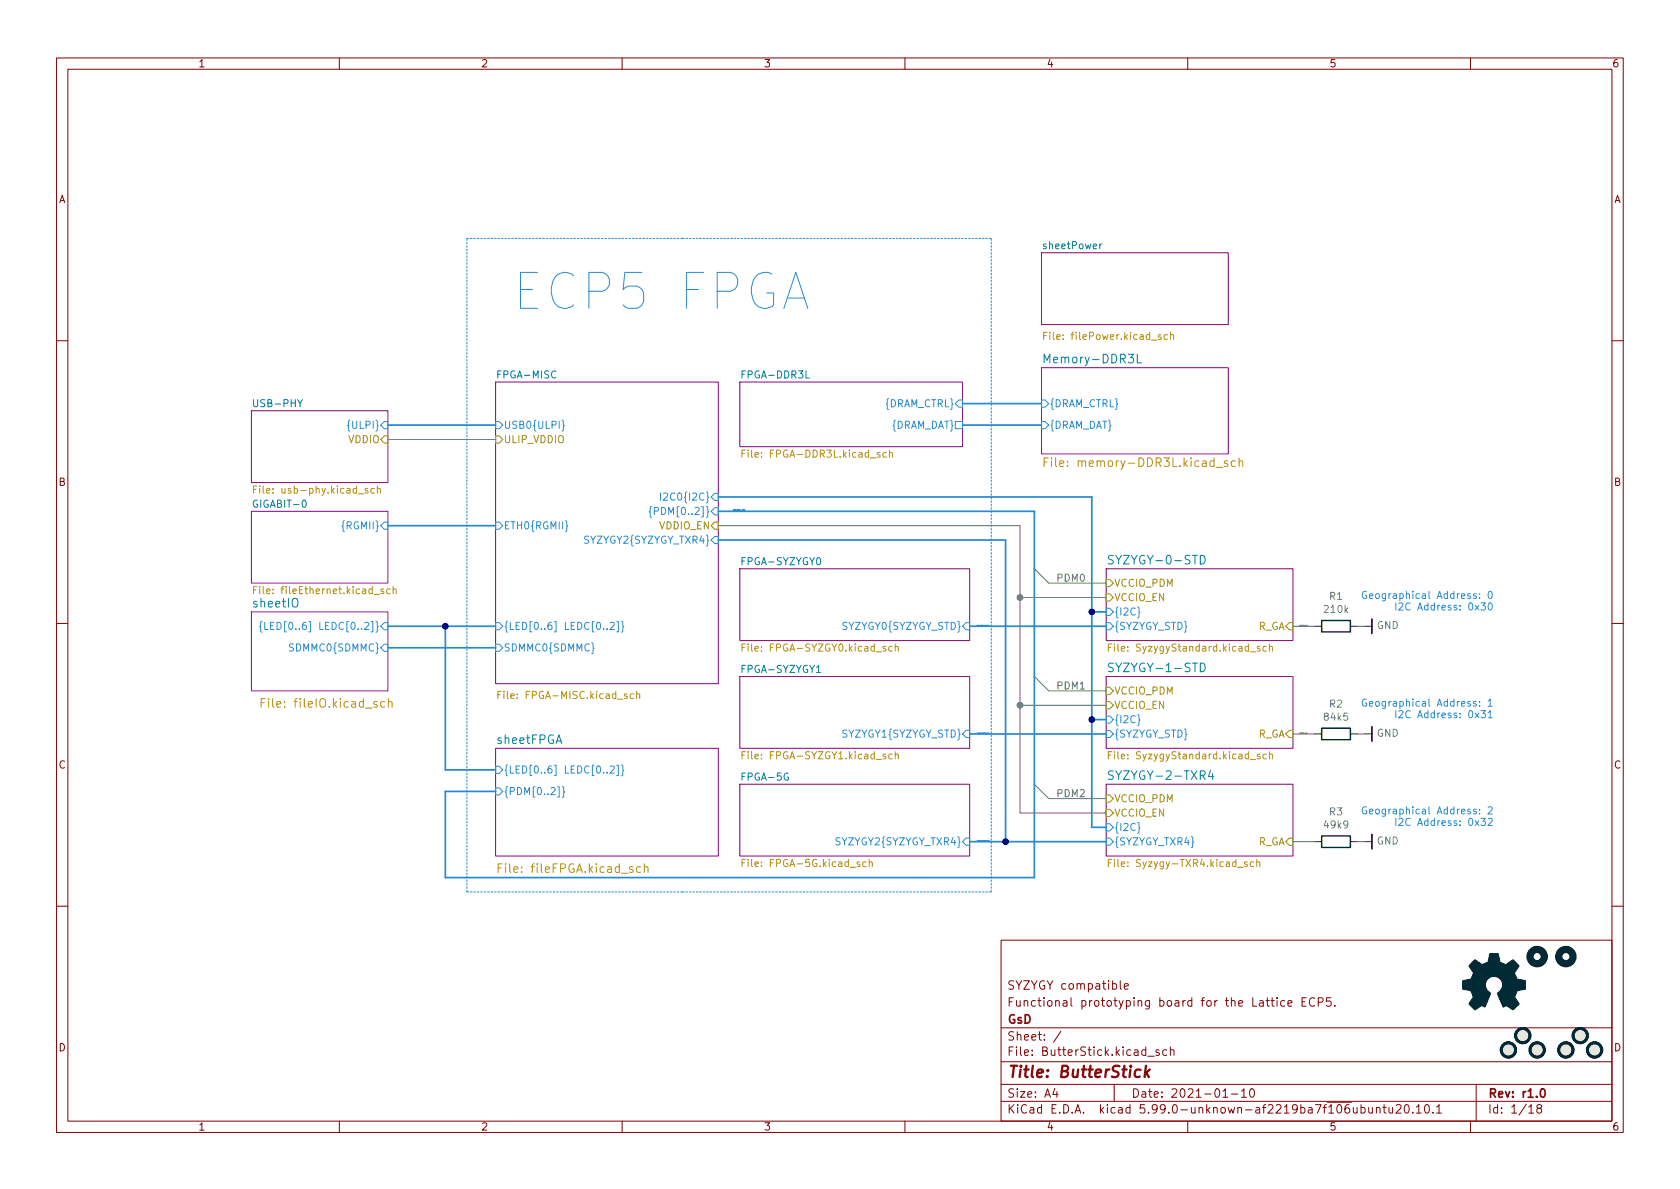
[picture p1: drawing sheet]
<svg xmlns="http://www.w3.org/2000/svg" width="297mm" height="210mm" viewBox="0 0 297 210" stroke-linecap="round" stroke-linejoin="round" font-family="sans-serif">
<g fill="none" stroke="#840000" stroke-width=".18">
<path d="M10 10.2h277v190.1h-277zM12 12.2h273v186.1h-273zM60 10.2v2M110 10.2v2M160 10.2v2M210 10.2v2M260 10.2v2M10 60.2h2M285 60.2h2M10 110.2h2M285 110.2h2M10 160.2h2"/>
<path d="M177 166.3h108v32h-108zM198.1 173.4v1.3l.2 .2M198.8 174.4l.7-.1-.1-.3-.4-.1-.2 .2 .1 .8h.5M224.7 176.9h.6M224.9 176.4v1.3l.4 .2M225.8 176.4v.2M225.8 176.9v1M227.1 177l-.4-.1-.3 .3v.4l.2 .3h.5M227.7 177.4l.7-.1v-.3l-.5-.1-.2 .2 .1 .8h.6M230.2 177.1h.5M230.9 176.4h-.7v1.5h.7M232.4 176.6a.6 .6 0 0 0-.7 0 .6 .6 0 0 0-.2 .7 .56 .56 0 0 0 .3 .6 .56 .56 0 0 0 .6-.1"/>
<path d="M233.1 177.2l.7-.1 .1-.2v-.3l-.3-.2h-.5v1.5M235.3 176.4h-.7l-.1 .7 .2-.1 .5 .1 .2 .2-.1 .5-.2 .1-.6-.1M236 177.8v.1M285 160.2h2M60 198.3v2M110 198.3v2M160 198.3v2M177 194.8h108M177 191.8h108M177 187.8h108M177 181.8h108M186.5 192.5l-.4 1h1"/>
<path d="M186.9 193v1M187.6 182.4l-1.3 1.9M197 191.8v3M202.9 186.8h1.2M204.9 185.7l-.3-.1-.2 .2v.3l.5 .1v.4h-.5M206.3 185.7l-.4-.1-.3 .3v.4l.1 .3h.6M206.9 185.8l.2-.2 .4 .1 .1 .9M206.9 185.1v1.5M210 198.3v2M216.2 194h.9M217.7 193.5h1.2M219.5 193l.4-.5v1.5"/>
<path d="M219.5 194h.9M221.1 192.6l.2-.1a.81 .81 0 0 1 .6 .7 .81 .81 0 0 1-.3 .8h-.2a.81 .81 0 0 1-.5-.6 .81 .81 0 0 1 .2-.8zM242 195.8l.1 1h.3l.2-.1M242.6 195.8v1M243.4 196l.2-.2 .3 .1 .1 .9M243.4 195.8v1M244.5 195.8h.6M244.7 195.3v1.3l.4 .2M245.6 195.8v1h.4l.2-.1M246.2 195.8v1M246.9 195.5l.5-.2 .2 .2 .1 .3-.9 1h.9M248.5 195.4l.1-.1a.81 .81 0 0 1 .6 .7 .81 .81 0 0 1-.3 .8h-.1a.81 .81 0 0 1-.6-.6 .81 .81 0 0 1 .3-.8z"/>
<path d="M249.8 196.7v.1M250.4 195.8l.5-.5v1.5M250.4 196.8h.9M252 195.5l.2-.2a.81 .81 0 0 1 .6 .7 .81 .81 0 0 1-.3 .8h-.1a.81 .81 0 0 1-.4-1.3zM253.4 196.7v.1M254 195.8l.4-.5v1.5M254 196.8h.9M260 198.3v2M261 191.8v6.5M270.3 195.8l.4-.5v1.5M270.3 196.8h.9M272 196l-.3-.3 .1-.2 .2-.2 .4 .1 .2 .2-.1 .2-.6 .2-.2 .3 .1 .4 .2 .1h.3l.3-.3-.1-.4-.2-.1"/>
</g>
<path d="M272.6 192.6l.1-.1a.81 .81 0 0 1 .6 .7 .81 .81 0 0 1-.3 .8h-.2a.82 .82 0 0 1-.5-.6 .82 .82 0 0 1 .3-.8z" fill="none" stroke="#840000" stroke-width=".3"/>
<path d="M201.7 189.2a.66 .66 0 0 0-1 .3l-.1 .6 .2 .3 .1 .1 .6-.1M202.6 188.5l-.2 2M202.7 189.7l.4 .8M203.3 189.1l-.9 .8" fill="none" stroke="#840000" stroke-width=".4"/>
<g fill="#fff" stroke="#fff" stroke-width=".18">
<path d="M184.1 44.7h33.1v12.7h-33.1z"/>
<path d="M87.6 67.6h39.4v53.3h-39.4z"/>
<path d="M87.6 132.3h39.4v19.1h-39.4z"/>
<path d="M195.6 138.7h33v12.7h-33z"/>
<path d="M195.6 119.6h33v12.7h-33z"/>
<path d="M44.4 90.4h24.2v12.7h-24.2z"/>
<path d="M44.4 72.6h24.2v12.7h-24.2z"/>
<path d="M195.6 100.6h33v12.7h-33z"/>
<path d="M184.1 65h33.1v15.3h-33.1z"/>
<path d="M44.4 108.2h24.2v14h-24.2z"/>
<path d="M130.8 138.7h40.6v12.7h-40.6z"/>
<path d="M130.8 100.6h40.6v12.7h-40.6z"/>
<path d="M130.8 119.6h40.6v12.7h-40.6z"/>
<path d="M130.8 67.6h39.4v11.4h-39.4z"/>
</g>
<g fill="none" stroke="#840084" stroke-width=".18">
<path d="M184.1 44.7h33.1v12.7h-33.1zM44.4 72.6h24.2v12.7h-24.2zM87.6 67.6h39.4v53.3h-39.4zM130.8 67.6h39.4v11.4h-39.4zM184.1 65h33.1v15.3h-33.1zM44.4 90.4h24.2v12.7h-24.2zM44.4 108.2h24.2v14h-24.2zM130.8 100.6h40.6v12.7h-40.6zM130.8 119.6h40.6v12.7h-40.6zM195.6 119.6h33v12.7h-33zM195.6 100.6h33v12.7h-33zM87.6 132.3h39.4v19.1h-39.4z"/>
<path d="M130.8 138.7h40.6v12.7h-40.6zM195.6 138.7h33v12.7h-33z"/>
</g>
<path d="M194.8 43.1l-.4 .3M201.1 62.6v1.6h.7M196.8 98.3l-.5-.1-.3 .2v.4l.7 .3 .1 .3-.3 .3h-.5M212.2 98.2a.77 .77 0 0 1 .9 .8 .77 .77 0 0 1-.9 .7zM196.8 117.3h-.5l-.3 .1v.4l.7 .3 .1 .4-.3 .3-.5-.1M212.2 117.3a.77 .77 0 0 1 .9 .7 .77 .77 0 0 1-.9 .8zM196.8 136.4l-.5-.1-.3 .3 .1 .4 .7 .2v.5l-.3 .1h-.5M214 136.2l-.3 1.1h.9M214.4 136.8v1" fill="none" stroke="#008484" stroke-width=".18"/>
<g fill="none" stroke="#b58900" stroke-width=".18">
<path d="M184.5 59.4h.5M185.1 58.8h-.6v1.2M206.4 59.2h-.3l-.3 .2 .1 .6h.5M207 59.3l.1-.1h.4v.8M207 58.8v1.2M131.8 79.6h-.6v1.3M157.3 79.6v1.3M44.8 86.5h.5M45.4 85.9h-.6v1.3M65 86.4h-.3l-.2 .1 .1 .2 .4 .1v.3h-.5M66.2 86.4h-.4l-.2 .2 .1 .5h.5M66.7 86.5l.2-.1h.3l.1 .8"/>
<path d="M66.7 85.9v1.3M131.2 80.2h.4M156.7 80.1l-.4-.1-.2 .2 .1 .6h.5M157.3 80.1l.1-.1 .3 .1 .1 .8M184.6 81.7h.5M185.3 81h-.7v1.5M217 81.6l-.3-.1-.2 .2v.2l.5 .2v.3h-.5M218.4 81.6l-.4-.1-.3 .3v.4l.1 .2h.6M219.1 81.6l.2-.1 .4 .1v.9M219.1 81v1.5M44.8 104.3h.5M45.4 103.7h-.6v1.3"/>
<path d="M67.8 104.2l-.3-.1-.2 .2 .1 .2 .4 .1v.3h-.5M69 104.2l-.4-.1-.2 .3 .1 .5h.5M69.5 104.3l.2-.2 .3 .1 .1 .8M69.5 103.7v1.3M131.2 114.5h.4M131.8 113.9h-.6v1.2M157.7 114.4l-.3-.1-.3 .2 .2 .6h.4M158.3 114.4l.2-.1 .3 .1v.7M158.3 113.9v1.2M196 114.5h.4M196.6 113.9h-.6v1.2M222.8 114.4l-.3-.1-.2 .2v.2l.5 .1v.3h-.5"/>
<path d="M223.9 114.4l-.4-.1-.2 .2 .1 .6h.5M224.4 114.4l.2-.1 .3 .1 .1 .7M224.4 113.9v1.2M46.2 124.3h.5M46.9 123.5h-.7v1.6M68 124.1h-.4l-.3 .2v.5l.1 .2h.6M68.7 124.2l.2-.1h.4v1M68.7 123.5v1.6M88 122.9h.4M88.6 122.3h-.6v1.2M112 122.7h-.3l-.3 .2 .1 .6h.5M112.6 122.8l.1-.1h.3l.1 .8"/>
<path d="M112.6 122.3v1.2M131.2 133.5h.4M131.8 132.9h-.6v1.3M157.7 133.4l-.3-.1-.3 .3 .2 .5h.4M158.3 133.5l.2-.2 .3 .1v.8M158.3 132.9v1.3M196 133.5h.4M196.6 132.9h-.6v1.3M222.8 133.4l-.3-.1-.2 .2v.2l.5 .1v.3h-.5M223.9 133.4l-.4-.1-.2 .3 .1 .5h.5M224.4 133.5l.2-.2 .3 .1 .1 .8M224.4 132.9v1.3"/>
<path d="M88.1 153.5h.5M88.8 152.8h-.7v1.5M113.3 153.3h-.5l-.3 .3v.4l.2 .2h.6M113.9 153.4l.2-.1h.4l.1 1M113.9 152.8v1.5M131.2 152.6h.4M131.8 152h-.6v1.2M153.1 152.5l-.3-.1-.3 .2 .2 .6h.4M153.7 152.5l.2-.1 .3 .1v.7M153.7 152v1.2M196 152.6h.4M196.6 152h-.6v1.2"/>
<path d="M221.7 152.5l-.4-.1-.2 .2 .1 .6h.5M222.2 152.5l.2-.1 .3 .1 .1 .7M222.2 152v1.2"/>
</g>
<g fill="none" stroke="#268bd2" stroke-width=".18">
<path d="M67.9 74.5h.7v1.3h-.7l-.6-.6zM87.6 74.5h.7l.6 .7-.6 .6h-.7zM99.4 74.3l.2 .2v.6l.2 .2-.2 .2v.6l-.2 .1M168.9 74.5h1.3v1.3h-1.3zM169.5 70.7h.7v1.3h-.7l-.6-.6zM184.1 70.7h.7l.6 .7-.6 .6h-.7zM184.1 74.5h.7l.6 .7-.6 .6h-.7zM67.3 93l.6-.7h.7v1.3h-.7zM87.6 92.3h.7l.6 .7-.6 .6h-.7zM100 92.1l.2 .2v.6l.2 .1-.2 .2v.6l-.2 .2M115.2 89.5l-.2 .2v.6l-.2 .2 .2 .2v.6l.2 .2M116.8 87.2v1.3"/>
<path d="M117.3 87.3l.5-.1 .3 .3-.8 1h.8M126.4 87.2h.6v1.3h-.6l-.7-.6zM126.4 89.8h.6v1.3h-.6l-.7-.7zM126.4 94.9h.6v1.2h-.6l-.7-.6zM131.5 90.1v.3M131.6 90.1v.4M46.3 109.9l-.2 .1v.6l-.2 .2 .2 .2v.6l.2 .2M46.8 110v1.3h.6M47.8 110.6h.5M48.4 110h-.6v1.3h.6M67.9 110.1h.7v1.3h-.7l-.6-.7zM67.9 113.9h.7v1.3h-.7l-.6-.7z"/>
<path d="M87.6 110.1h.7l.6 .6-.6 .7h-.7zM87.6 113.9h.7l.6 .6-.6 .7h-.7zM107.3 111.2v.1M107.9 110.2l.5-.2 .2 .4-.8 .9h.8M109 109.9h.3v1.8h-.3M109.9 109.9l.2 .1v.6l.2 .2-.2 .2v.6l-.2 .2M170.8 110.1h.6v1.3h-.6l-.6-.7zM172.8 110.6v.1M172.9 110.6h.2v.1M172.9 110.6v.1M173.1 110.6h.1M173.1 110.6v.1"/>
<path d="M173.3 110.6v.1M173.3 110.6h.1M173.4 110.6v.1M173.5 110.6v.1zM173.6 110.6v.2M173.7 110.6v.1M173.8 110.6h.1M173.8 110.6v.1M173.9 110.6l.1 .1M174 110.6h.1M174 110.6v.1M174.2 110.6v.1"/>
<path d="M174.2 110.6h.1M174.3 110.6v.1M174.3 110.7h.1M174.5 110.6l-.1 .1M174.6 110.6h.1M174.6 110.6v.1M174.7 110.6v.1zM174.8 110.6v.2M195.6 107.6h.6l.6 .6-.6 .6h-.6zM195.6 110.1h.6l.6 .6-.6 .7h-.6zM201.1 107.3l.3 .2v.6l.2 .2-.2 .2v.6l-.3 .2M241.6 104.6a.59 .59 0 0 0-.7 .6 .59 .59 0 0 0 .7 .6v-.5h-.2"/>
<path d="M242.1 105.4l.6-.1v-.3h-.4l-.2 .2 .1 .6h.5M246.8 106.6v1.3M247.3 106.7l.5-.1 .3 .4-.8 .9h.8M263.2 104.7l.2-.1a.68 .68 0 0 1 .5 .6 .68 .68 0 0 1-.5 .6l-.2-.1-.1-.4zM87.6 135.5h.7l.6 .6-.6 .7h-.7zM87.6 139.3h.7l.6 .6-.6 .7h-.7zM98.6 139.1h.3v1.8h-.3M99.4 139.1l.3 .2v.6l.1 .1-.1 .2v.6l-.3 .2M107.3 136.6v.1M107.9 135.6l.5-.2 .2 .4-.8 .9h.8M109 135.3h.3v1.8h-.3M109.9 135.3l.2 .1v.6l.2 .2-.2 .2v.6l-.2 .2"/>
<path d="M170.8 129.2h.6v1.2h-.6l-.6-.6zM172.8 129.6v.2M172.9 129.6h.2v.2M172.9 129.7v.1M173.1 129.6h.1M173.1 129.7v.1M173.3 129.6v.1M173.3 129.6h.1M173.4 129.7v.1M173.5 129.7v.1M173.5 129.8h.1M173.6 129.6v.2"/>
<path d="M173.7 129.6v.2M173.8 129.6h.1M173.8 129.7v.1M173.9 129.6l.1 .2M174 129.6h.1M174 129.7v.1M174.2 129.6v.1M174.2 129.6h.1M174.3 129.7v.1M174.3 129.8h.1M174.5 129.6l-.1 .2M174.6 129.6h.1"/>
<path d="M174.6 129.6v.2M174.7 129.6v.2zM174.8 129.6v.2M195.6 126.6h.6l.6 .6-.6 .7h-.6zM195.6 129.2h.6l.6 .6-.6 .6h-.6zM201.1 126.4l.3 .2v.6l.2 .1-.2 .2v.6l-.3 .2M241.6 123.7a.59 .59 0 0 0-.7 .5 .59 .59 0 0 0 .7 .6v-.5h-.2M242.1 124.5l.6-.2v-.2l-.4-.1-.2 .2 .1 .6h.5M246.8 125.7v1.2M247.3 125.8l.5-.1 .3 .3-.8 .9h.8M263.1 124l.4-.4v1.3M263.1 124.9h.7"/>
<path d="M263.1 126.9h.7M170.8 148.2h.6v1.3h-.6l-.6-.7zM172.8 148.7v.1M172.9 148.7h.2v.1M172.9 148.7v.1M173.1 148.7h.1M173.1 148.7v.1M173.3 148.7v.1M173.3 148.7h.1M173.4 148.7v.1M173.5 148.7v.1M173.6 148.7v.2"/>
<path d="M173.7 148.7v.1M173.8 148.7h.1M173.8 148.7v.1M173.9 148.7l.1 .1M174 148.7h.1M174 148.7v.1M174.2 148.7v.1M174.2 148.7h.1M174.3 148.7v.1M174.3 148.8h.1M174.4 148.7h.1M174.5 148.7v.1"/>
<path d="M174.5 148.7l.1 .1M174.6 148.7l-.1 .1M174.7 148.8v-.1v.1M174.8 148.7h.1M174.9 148.7v.2M195.6 145.7h.6l.6 .6-.6 .6h-.6zM195.6 148.2h.6l.6 .6-.6 .7h-.6zM201.1 145.4l.3 .2v.6l.2 .2-.2 .2v.6l-.3 .2M241.6 142.7a.59 .59 0 0 0-.7 .6 .59 .59 0 0 0 .7 .6v-.5h-.2M242.1 143.5l.6-.1v-.3h-.4l-.2 .2 .1 .6h.5M246.8 144.7v1.3M247.3 144.8l.5-.1 .3 .4-.8 .9h.8"/>
<path d="M263.1 142.8l.5-.1 .2 .3-.7 .9h.7"/>
</g>
<path d="M67.3 77.7l.6-.6h.7v1.3h-.7zM87.6 77.1h.7l.6 .6-.6 .7h-.7zM126.4 92.3h.6v1.3h-.6l-.7-.6zM195.6 102.5h.6l.6 .6-.6 .7h-.6zM195.6 105h.6l.6 .7-.6 .6h-.6zM228 110.1h.6v1.3h-.6l-.7-.7zM195.6 121.5h.6l.6 .7-.6 .6h-.6zM195.6 124.1h.6l.6 .6-.6 .6h-.6zM228 129.2h.6v1.2h-.6l-.7-.6zM195.6 140.6h.6l.6 .6-.6 .7h-.6zM195.6 143.1h.6l.6 .7-.6 .6h-.6zM228 148.2h.6v1.3h-.6l-.7-.7z" fill="none" stroke="#859900" stroke-width=".18"/>
<path d="M233.7 109.7h5.1v2.1h-5.1zM233.7 128.8h5.1v2h-5.1zM233.7 147.8h5.1v2.1h-5.1z" fill="none" stroke="#002b36" stroke-width=".25"/>
<path d="M232.4 110.7h1.3M238.8 110.7h1.2M241.3 110.7h1.3M232.4 129.8h1.3M238.8 129.8h1.2M241.3 129.8h1.3M232.4 148.8h1.3M238.8 148.8h1.2M241.3 148.8h1.3" fill="none" stroke="#002b36" stroke-width=".18"/>
<g fill="none" stroke="#002b36" stroke-width="1.3">
<circle cx="271.8" cy="169.2" r="1.27"/>
<circle cx="276.9" cy="169.2" r="1.27"/>
</g>
<g fill="#eee8d5" stroke="#eee8d5" stroke-width=".18">
<circle cx="271.8" cy="185.7" r="1.27"/>
<circle cx="279.4" cy="183.1" r="1.27"/>
<circle cx="281.9" cy="185.7" r="1.27"/>
<circle cx="276.9" cy="185.7" r="1.27"/>
<circle cx="269.2" cy="183.1" r="1.27"/>
<circle cx="266.7" cy="185.7" r="1.27"/>
</g>
<g fill="none" stroke="#002b36" stroke-width=".51">
<circle cx="266.7" cy="185.7" r="1.27"/>
<circle cx="269.2" cy="183.1" r="1.27"/>
<circle cx="271.8" cy="185.7" r="1.27"/>
<circle cx="276.9" cy="185.7" r="1.27"/>
<circle cx="279.4" cy="183.1" r="1.27"/>
<circle cx="281.9" cy="185.7" r="1.27"/>
</g>
<path d="M242.6 109.5v2.5M242.6 128.5v2.6M242.6 147.6v2.5" fill="none" stroke="#002b36" stroke-width=".3"/>
<path d="M260.2 170.2l.6-.5 .9 .6a.62 .62 0 0 0 1 0l.2-.1a1.62 1.62 0 0 0 .4-1.3l.1-.3 1.5 .1 .2 .7a.74 .74 0 0 0 .6 1l.5 .2 1.3-.9 1.1 1.1-.4 .6a.75 .75 0 0 0-.2 1.2l.2 .5 1.5 .3v1.5l-1.4 .3-.1 .1a1.23 1.23 0 0 0-.3 1.2l.7 1-.1 .2-1 .9-.8-.6a.54 .54 0 0 0-.9 .1l-1-2.4a2.33 2.33 0 0 0 .8-1.9 1.54 1.54 0 0 0-2.5-.7 1.54 1.54 0 0 0 .5 2.5l-1.1 2.5a.69 .69 0 0 0-1.1 .1l-.6 .4-1.1-1.1 .8-1.2-.2-.5a.71 .71 0 0 0-.9-.7l-.8-.2v-1.5l.5-.1a1.11 1.11 0 0 0 1.2-.7 .72 .72 0 0 0-.2-1.2l-.4-.6z" fill="#002b36" stroke="#002b36" stroke-width=".18"/>
<g fill="none" stroke="#586e75" stroke-width=".18">
<path d="M68.6 77.7h19M127 93h53.3v50.8h15.3M180.3 105.7h15.3M182.9 119.6l2.5 2.6h10.2M182.9 100.6l2.5 2.5h10.2M228.6 110.7h3.8M229.9 110.6l-.1 .1M229.9 110.6h.2v.1M230 110.6v.1M230.2 110.6h.1M230.2 110.6v.1M230.3 110.6v.1"/>
<path d="M230.4 110.6h.1M230.4 110.6v.1M230.5 110.6l.1 .1zM230.6 110.7h.1M230.7 110.6v.1M230.7 110.6l.1 .1M231 110.6v.1M231 110.7l.1-.1v.1M231 110.7h.1M240 110.7h1.3M180.3 124.7h15.3M182.9 138.7l2.5 2.5h10.2"/>
<path d="M228.6 129.8h3.8M229.9 129.6l-.1 .2M229.9 129.6h.2v.2M230 129.7v.1M230.2 129.6h.1M230.2 129.7v.1M230.3 129.6v.1M230.4 129.6h.1M230.4 129.7v.1M230.5 129.7v.1M230.6 129.7v.1M230.7 129.7v.1"/>
<path d="M230.7 129.7l.1 .1M231 129.6v.1M231 129.8l.1-.2v.2M231 129.7h.1M240 129.8h1.3M228.6 148.8h3.8M240 148.8h1.3"/>
</g>
<path d="M82.5 42.2h38.1M120.6 42.2h54.7M82.5 157.7v-115.5M120.6 157.7h54.7M120.6 157.7h-38.1M175.3 157.7v-115.5" fill="none" stroke="#268bd2" stroke-width=".18" stroke-dasharray=".3 .3"/>
<g fill="none" stroke="#268bd2" stroke-width=".3">
<path d="M68.6 75.2h19M170.2 75.2h13.9M170.2 71.4h13.9M68.6 93h19M127 90.4h55.9v64.8h-104.2v-15.3h8.9M127 87.9h66v58.4h2.6M127 95.5h50.8v53.3M68.6 114.5h19M68.6 110.7h19M78.7 110.7v25.4h8.9M171.4 110.7h24.2M193 108.2h2.6"/>
<path d="M171.4 129.8h24.2M193 127.2h2.6M171.4 148.8h24.2"/>
</g>
<g fill="#000084" stroke="#000084" stroke-width=".18">
<circle cx="193" cy="108.2" r=".51"/>
<circle cx="193" cy="127.2" r=".51"/>
<circle cx="78.7" cy="110.7" r=".51"/>
<circle cx="177.8" cy="148.8" r=".51"/>
</g>
<g fill="#586e75" stroke="#586e75" stroke-width=".18">
<circle cx="180.3" cy="105.7" r=".51"/>
<circle cx="180.3" cy="124.7" r=".51"/>
</g>
<text font-size="8.8" fill="#268bd2" x="93.4" y="54.8">ECP5 FPGA</text>
<text font-size="2.8" fill="#840000" x="178" y="190.6">Title: ButterStick</text>
<g font-size="2.1" fill="#008484">
<text x="185.1" y="64.2">Memory-DDR3L</text>
<text x="196.8" y="99.8">SYZYGY-0-STD</text>
<text x="44.9" y="107.4">sheetIO</text>
<text x="196.8" y="118.9">SYZYGY-1-STD</text>
<text x="87.9" y="131.6">sheetFPGA</text>
<text x="196.9" y="137.9">SYZYGY-2-TXR4</text>
</g>
<g font-size="2.1" fill="#b58900">
<text x="186.2" y="82.6">File: memory-DDR3L.kicad_sch</text>
<text x="47.2" y="125.1">File: fileIO.kicad_sch</text>
<text x="88.9" y="154.3">File: fileFPGA.kicad_sch</text>
</g>
<g font-size="2.1" fill="#840000">
<text x="178" y="178">Functional prototyping board for the Lattice ECP5.</text>
<text x="178" y="175">SYZYGY compatible</text>
<text x="178" y="184">Sheet: /</text>
<text x="178" y="181">GsD</text>
<text x="178" y="186.7">File: ButterStick.kicad_sch</text>
<text x="178" y="196.9">KiCad E.D.A. kicad 5.99.0-unknown-af2219ba7f~106~ubuntu20.10.1</text>
<text x="178" y="194.1">Size: A4</text>
<text x="200" y="194.1">Date: 2021-01-10</text>
<text x="263" y="194.1">Rev: r1.0</text>
<text x="263" y="196.9">Id: 1/18</text>
</g>
<g font-size="1.8" fill="#840000">
<text x="35" y="11.9">1</text>
<text x="85" y="11.9">2</text>
<text x="135" y="11.9">3</text>
<text x="185" y="11.9">4</text>
<text x="235" y="11.9">5</text>
<text x="285" y="11.9">6</text>
<text x="10.3" y="35.9">A</text>
<text x="285.3" y="35.9">A</text>
<text x="10.3" y="85.9">B</text>
<text x="285.3" y="85.9">B</text>
<text x="10.3" y="135.9">C</text>
<text x="285.3" y="135.9">C</text>
<text x="10.3" y="185.9">D</text>
<text x="285.3" y="185.9">D</text>
<text x="35" y="199.9">1</text>
<text x="85" y="199.9">2</text>
<text x="135" y="199.9">3</text>
<text x="185" y="199.9">4</text>
<text x="235" y="199.9">5</text>
<text x="285" y="199.9">6</text>
</g>
<g font-size="1.8" fill="#008484">
<text x="184.6" y="44.1">sheetPower</text>
<text x="45.1" y="72">USB-PHY</text>
<text x="88.2" y="66.9">FPGA-MISC</text>
<text x="131.4" y="66.9">FPGA-DDR3L</text>
<text x="45" y="89.8">GIGABIT-0</text>
<text x="131.3" y="99.9">FPGA-SYZYGY0</text>
<text x="131.3" y="119">FPGA-SYZYGY1</text>
<text x="131.3" y="138">FPGA-5G</text>
</g>
<g font-size="1.8" fill="#b58900">
<text x="185.5" y="60.1">File: filePower.kicad_sch</text>
<text x="132.2" y="80.9">File: FPGA-DDR3L.kicad_sch</text>
<text x="46" y="87.3">File: usb-phy.kicad_sch</text>
<text x="46" y="105">File: fileEthernet.kicad_sch</text>
<text x="132.2" y="115.2">File: FPGA-SYZGY0.kicad_sch</text>
<text x="197" y="115.2">File: SyzygyStandard.kicad_sch</text>
<text x="89" y="123.6">File: FPGA-MISC.kicad_sch</text>
<text x="132.2" y="134.3">File: FPGA-SYZGY1.kicad_sch</text>
<text x="197" y="134.3">File: SyzygyStandard.kicad_sch</text>
<text x="132.2" y="153.3">File: FPGA-5G.kicad_sch</text>
<text x="197.2" y="153.3">File: Syzygy-TXR4.kicad_sch</text>
</g>
<g font-size="1.8" fill="#268bd2">
<text x="61.8" y="75.8">{ULPI}</text>
<text x="89" y="75.8">USB0{ULPI}</text>
<text x="156.4" y="72">{DRAM_CTRL}</text>
<text x="157.5" y="75.8">{DRAM_DAT}</text>
<text x="185.5" y="72">{DRAM_CTRL}</text>
<text x="185.5" y="75.8">{DRAM_DAT}</text>
<text x="117.8" y="88.5">I2C0{I2C}</text>
<text x="60.7" y="93.6">{RGMII}</text>
<text x="89" y="93.6">ETH0{RGMII}</text>
<text x="116.2" y="91.1">{PDM[0..2]}</text>
<text x="103.4" y="96.1">SYZYGY2{SYZYGY_TXR4}</text>
<text x="243.2" y="105.9">Geographical Address: 0</text>
<text x="248.8" y="107.9">I2C Address: 0x30</text>
<text x="48.7" y="111.4">{LED[0..6] LEDC[0..2]}</text>
<text x="89" y="111.4">{LED[0..6] LEDC[0..2]}</text>
<text x="148.8" y="111.4">SYZYGY0{SYZYGY_STD}</text>
<text x="197" y="108.8">{I2C}</text>
<text x="197" y="111.4">{SYZYGY_STD}</text>
<text x="51.5" y="115.2">SDMMC0{SDMMC}</text>
<text x="89" y="115.2">SDMMC0{SDMMC}</text>
<text x="243.2" y="124.9">Geographical Address: 1</text>
<text x="148.8" y="130.4">SYZYGY1{SYZYGY_STD}</text>
<text x="197" y="127.9">{I2C}</text>
<text x="197" y="130.4">{SYZYGY_STD}</text>
<text x="248.8" y="127">I2C Address: 0x31</text>
<text x="89" y="136.8">{LED[0..6] LEDC[0..2]}</text>
<text x="89" y="140.6">{PDM[0..2]}</text>
<text x="243.2" y="144">Geographical Address: 2</text>
<text x="147.9" y="149.5">SYZYGY2{SYZYGY_TXR4}</text>
<text x="197" y="146.9">{I2C}</text>
<text x="197" y="149.5">{SYZYGY_TXR4}</text>
<text x="248.8" y="146">I2C Address: 0x32</text>
</g>
<g font-size="1.8" fill="#859900">
<text x="61.6" y="78.4">VDDIO</text>
<text x="89" y="78.4">ULIP_VDDIO</text>
<text x="116.6" y="93.6">VDDIO_EN</text>
<text x="197" y="103.8">VCCIO_PDM</text>
<text x="197" y="106.3">VCCIO_EN</text>
<text x="222.3" y="111.4">R_GA</text>
<text x="197" y="122.8">VCCIO_PDM</text>
<text x="197" y="125.3">VCCIO_EN</text>
<text x="222.3" y="130.4">R_GA</text>
<text x="197" y="141.9">VCCIO_PDM</text>
<text x="197" y="144.4">VCCIO_EN</text>
<text x="222.3" y="149.5">R_GA</text>
</g>
<g font-size="1.8" fill="#586e75">
<text x="186.7" y="102.9">PDM0</text>
<text x="186.7" y="121.9">PDM1</text>
<text x="186.7" y="141">PDM2</text>
</g>
<g font-size="1.8" fill="#657b83">
<text x="235.1" y="106.1">R1</text>
<text x="234.3" y="108.4">210k</text>
<text x="243.4" y="111.2">GND</text>
<text x="235.1" y="125.1">R2</text>
<text x="234.3" y="127.4">84k5</text>
<text x="243.4" y="130.3">GND</text>
<text x="234.3" y="146.5">49k9</text>
<text x="235.1" y="144.2">R3</text>
<text x="243.4" y="149.3">GND</text>
</g>
<text font-size=".4" fill="#268bd2" x="129.5" y="90.4">{PDM[0..2]}</text>
</svg>
